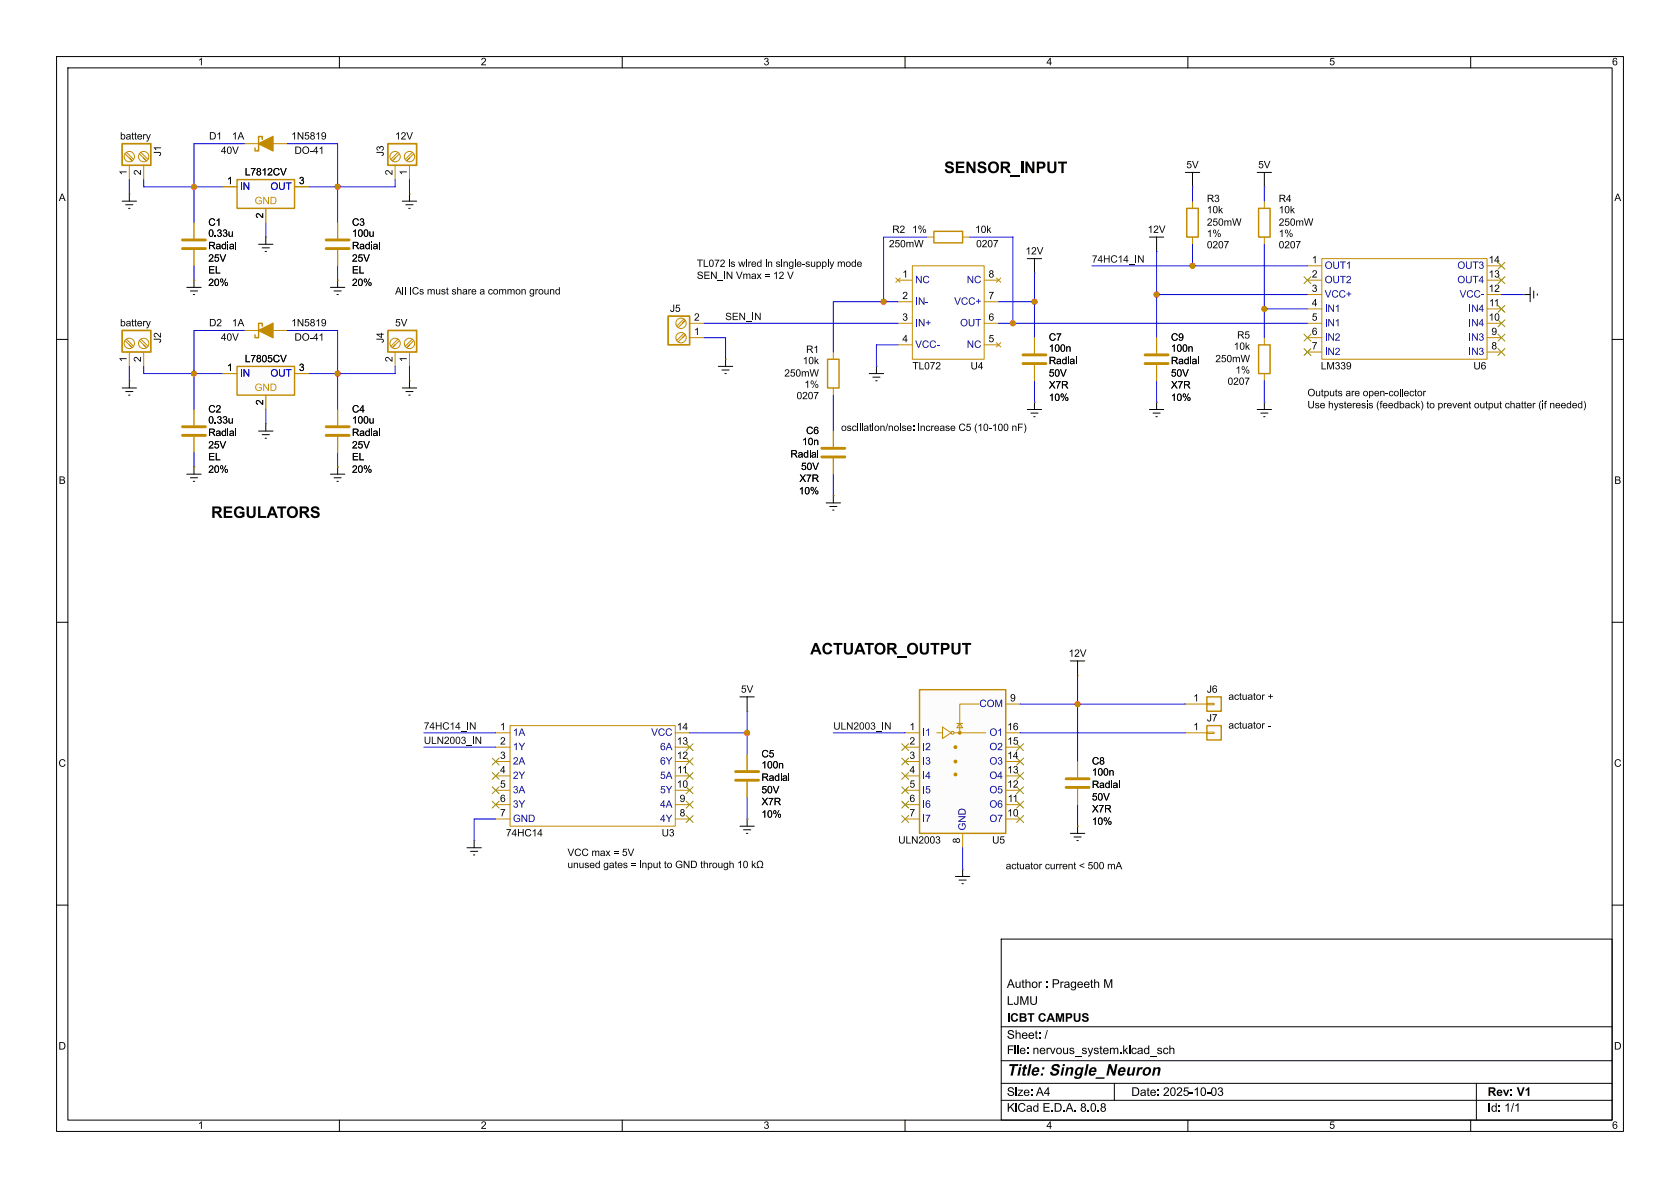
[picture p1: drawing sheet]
<svg xmlns="http://www.w3.org/2000/svg" width="297mm" height="210mm" viewBox="0 0 297 210" stroke-linecap="round" stroke-linejoin="round" font-family="sans-serif">
<path d="M0 0h297v210h-297z" fill="#fff" stroke="#fff" stroke-width=".18"/>
<g fill="none" stroke="#000" stroke-width=".18">
<path d="M10 10h277v190h-277zM12 12h273v186h-273zM60 10v2M110 10v2M160 10v2M210 10v2M260 10v2M10 60h2M285 60h2M10 110h2M285 110h2M10 160h2"/>
<path d="M177 166h108v32h-108zM285 160h2M60 198v2M110 198v2M160 198v2M177 194.5h108M177 191.5h108M177 187.5h108M177 181.5h108M197 191.5v3M210 198v2M260 198v2"/>
<path d="M261 191.5v6.5"/>
</g>
<path d="M213.4 128.3h2.5v2.5h-2.5z" fill="#fcfcfc"/>
<path d="M204.5 44.5h.1M204.5 59.7v2.8M204.5 64.5v2.8M209.5 129.5h3.9M213.4 129.4h1.2v.3h-1.2z" fill="none" stroke="#c28a01" stroke-width=".18"/>
<path d="M213.4 128.3h2.5v2.5h-2.5z" fill="none" stroke="#c28a01" stroke-width=".25"/>
<path d="M204.5 41.9v2.6" fill="none" stroke="#000" stroke-width=".18"/>
<path d="M202.4 64.3h4.1M202.4 62.7h4.1" fill="none" stroke="#c28a01" stroke-width=".51"/>
<path d="M41.9 64.8h10.2v5.1h-10.2z" fill="#fcfcfc"/>
<path d="M165.1 40.9h5.1v2h-5.1zM41.9 64.8h10.2v5.1h-10.2zM222.5 61h2v5h-2z" fill="none" stroke="#c28a01" stroke-width=".25"/>
<g fill="none" stroke="#c28a01" stroke-width=".18">
<path d="M158.4 49.1l.7 .8M158.7 49.5h2.6M158.7 53.3h2.6M158.7 57.2h2.6M159.1 49.1l-.7 .8M161.3 47h12.7v16.5h-12.7zM163.8 41.9h1.3M170.2 41.9h1.2M174 49.5h2.5M174 53.3h2.5M174 57.2h2.5M176.1 49.1l.8 .8"/>
<path d="M176.9 49.1l-.8 .8M182.9 59.7v2.8M223.5 59.7v1.3M39.4 66h2.5M47 69.9v2.5M52.1 66h2.5M158.7 61h2.6M174 61h2.5M176.1 60.6l.8 .7M176.9 60.6l-.8 .7M182.9 71.1h.1M182.9 64.5v2.8"/>
<path d="M204.5 71.1h.1M223.5 66v1.3"/>
</g>
<path d="M181.6 72.4h2.5M182.2 73h1.3M182.8 73.7h.2M182.9 71.1v1.3M203.2 72.4h2.5M203.8 73h1.3M204.3 73.7h.3M204.5 71.1v1.3" fill="none" stroke="#000" stroke-width=".18"/>
<path d="M180.8 64.3h4.1M180.8 62.7h4.1" fill="none" stroke="#c28a01" stroke-width=".51"/>
<path d="M68.6 58.4h5.1v3.8h-5.1z" fill="#fcfcfc"/>
<path d="M68.6 58.4h5.1v3.8h-5.1z" fill="none" stroke="#c28a01" stroke-width=".3"/>
<g fill="none" stroke="#c28a01" stroke-width=".18">
<path d="M72.4 34.3h.1M210.8 35.6v1.2M223.5 35.6v1.2M70.4 59.9l-1.3 1.3M72.9 59.9l-1.3 1.3M210.8 41.9v1.3M223.5 41.9v1.3M231.1 47h2.6M231.1 49.5h2.6M231.1 52.1h2.6M231.1 54.6h2.6M231.1 57.2h2.6"/>
<path d="M231.1 59.7h2.6M233.7 45.7h29.2v17.8h-29.2zM262.9 59.7h2.5M269.2 52.1h.1M69.8 62.2v2.6M70.6 60.2l-1.3 1.3 .5-.5M72.4 62.2v2.6M73.2 60.2l-1.3 1.3 .5-.5M147.3 76.2v2.8M223.5 71.1h.1M231.1 62.2h2.6M262.9 62.2h2.5"/>
<path d="M147.3 87.6h.1M147.3 81v2.8M132.1 125.7h.1M132.1 133.4v2.7M132.1 138.2v2.8M190.5 134.6v2.8M190.5 139.4v2.8M190.5 146.1h.1"/>
<circle cx="69.8" cy="60.7" r=".92"/>
<circle cx="72.4" cy="60.7" r=".92"/>
</g>
<g fill="none" stroke="#000" stroke-width=".18">
<path d="M71.1 35.6h2.6M71.8 36.2h1.2M72.3 36.8h.2M72.4 34.3v1.3M269.2 52.1h1.3M270.5 50.8v2.5M271.1 51.4v1.3M271.8 51.9v.3M222.2 72.4h2.6M222.9 73h1.3M223.4 73.7h.2M223.5 71.1v1.3"/>
<path d="M146 88.9h2.6M146.7 89.5h1.3M147.2 90.2h.2M147.3 87.6v1.3M132.1 123.2v2.5M189.2 147.3h2.6M189.9 148h1.2M190.4 148.6h.2M190.5 146.1v1.2"/>
</g>
<path d="M145.3 79.2h4.1M145.3 80.8h4.1M130 137.9h4.1M130 136.4h4.1M188.5 139.2h4M188.5 137.7h4" fill="none" stroke="#c28a01" stroke-width=".51"/>
<path d="M209.8 36.8h2v5.1h-2zM222.5 36.8h2v5.1h-2z" fill="none" stroke="#c28a01" stroke-width=".25"/>
<path d="M162.6 121.9h15.2v25.4h-15.2z" fill="#fcfcfc"/>
<path d="M146.3 63.5h2v5.1h-2zM162.6 121.9h15.2v25.4h-15.2z" fill="none" stroke="#c28a01" stroke-width=".25"/>
<g fill="none" stroke="#c28a01" stroke-width=".18">
<path d="M182.9 48.3h.1M34.3 72.4v2.8M34.3 77.2v2.8M47 74.9h.1M72.4 67.3h.1M147.3 62.2v1.3M147.3 68.6v1.3M154.9 64.8h.1M34.3 82.6h.1M160 129.5h2.6M160 132.1h2.6M160 134.6h2.6"/>
<path d="M160 137.2h2.6M160 139.7h2.6M165.6 129.5h1M166.6 128.5l1.5 1-1.5 1.1zM168.7 129.5h5.5M169.2 127.9h1M169.7 127.9l.5 .8h-1zM173.1 124.5h-3.4v5M177.8 124.5h2.5M83.8 148.6h.1M160 142.2h2.6M160 144.8h2.6"/>
<path d="M170.2 153.7h.1M170.2 147.3v2.6"/>
<circle cx="168.4" cy="129.5" r=".25"/>
</g>
<g fill="#c28a01" stroke="#c28a01" stroke-width=".18">
<circle cx="168.9" cy="136.9" r=".25"/>
<circle cx="168.9" cy="134.6" r=".25"/>
<circle cx="168.9" cy="132.1" r=".25"/>
<circle cx="169.7" cy="129.5" r=".25"/>
</g>
<g fill="none" stroke="#000" stroke-width=".18">
<path d="M182.9 45.7v2.6M45.7 76.2h2.6M46.4 76.8h1.2M46.9 77.5h.2M47 74.9v1.3M71.1 68.6h2.6M71.8 69.2h1.2M72.3 69.9h.2M72.4 67.3v1.3M153.7 66h2.5M154.3 66.7h1.3M154.8 67.3h.3"/>
<path d="M154.9 64.8v1.2M33 83.8h2.6M33.7 84.5h1.2M34.2 85.1h.2M34.3 82.6v1.2M82.5 149.9h2.6M83.2 150.5h1.3M83.7 151.1h.2M83.8 148.6v1.3M168.9 154.9h2.5M169.5 155.6h1.3M170.1 156.2h.2"/>
<path d="M170.2 153.7v1.2"/>
</g>
<path d="M32.3 77h4M32.3 75.4h4" fill="none" stroke="#c28a01" stroke-width=".51"/>
<path d="M213.4 123.2h2.5v2.5h-2.5z" fill="#fcfcfc"/>
<g fill="none" stroke="#c28a01" stroke-width=".18">
<path d="M22.9 67.3h.1M59.7 72.4v2.8M59.7 77.2v2.8M128.3 63.5h.1M87.6 129.5h2.6M87.6 132.1h2.6M87.6 134.6h2.6M87.6 137.2h2.6M87.6 139.7h2.6M90.2 128.3h29.2v17.8h-29.2zM209.5 124.5h3.9M213.4 124.3h1.2v.3h-1.2z"/>
<path d="M87.6 142.2h2.6M87.6 144.8h2.6M119.4 142.2h2.5M119.4 144.8h2.5"/>
</g>
<path d="M213.4 123.2h2.5v2.5h-2.5z" fill="none" stroke="#c28a01" stroke-width=".25"/>
<path d="M57.7 77h4M57.7 75.4h4" fill="none" stroke="#c28a01" stroke-width=".51"/>
<path d="M21.6 68.6h2.5M22.2 69.2h1.3M22.7 69.9h.3M22.9 67.3v1.3M127 64.8h2.5M127.6 65.4h1.3M128.1 66h.3M128.3 63.5v1.3" fill="none" stroke="#000" stroke-width=".18"/>
<path d="M118.1 55.9h3.8v5.1h-3.8z" fill="#fcfcfc"/>
<path d="M118.1 55.9h3.8v5.1h-3.8z" fill="none" stroke="#c28a01" stroke-width=".3"/>
<g fill="none" stroke="#c28a01" stroke-width=".18">
<path d="M34.3 39.4v2.8M210.8 33h.1M223.5 33h.1M34.3 49.5h.1M34.3 44.2v2.8M43.2 58.4h7.6M47 41.9h.1M120.6 57.2l.6-.6-1.3 1.3M120.6 59.7l.6-.5-1.3 1.3M120.9 56.4l-1.3 1.3M120.9 58.9l-1.3 1.3M121.9 59.7h2.6"/>
<path d="M121.9 57.2h2.6M59.7 82.6h.1M190.5 119.4h.1"/>
<circle cx="120.4" cy="57.1" r=".92"/>
<circle cx="120.4" cy="59.7" r=".92"/>
</g>
<g fill="none" stroke="#000" stroke-width=".18">
<path d="M210.8 30.5v2.5M223.5 30.5v2.5M33 50.8h2.6M33.7 51.4h1.2M34.2 52.1h.2M34.3 49.5v1.3M45.7 43.2h2.6M46.4 43.8h1.2M46.9 44.5h.2M47 41.9v1.3M58.4 83.8h2.6M59.1 84.5h1.2"/>
<path d="M59.6 85.1h.2M59.7 82.6v1.2M190.5 116.8v2.6"/>
</g>
<path d="M45.7 58.4l2.6-1.2v2.5z" fill="#c28a01" stroke="#c28a01" stroke-width=".25"/>
<path d="M46.4 57.7v-.5h-.7v2.5h-.6v-.5" fill="none" stroke="#c28a01" stroke-width=".25"/>
<path d="M32.3 43.9h4M32.3 42.4h4" fill="none" stroke="#c28a01" stroke-width=".51"/>
<path d="M21.6 58.4h5.1v3.8h-5.1z" fill="#fcfcfc"/>
<path d="M21.6 58.4h5.1v3.8h-5.1z" fill="none" stroke="#c28a01" stroke-width=".3"/>
<g fill="none" stroke="#c28a01" stroke-width=".18">
<path d="M43.2 25.4h7.6M22.4 59.9l1.2 1.3M24.9 59.9l1.3 1.3M22.1 60.2l1.3 1.3-.5-.5M22.9 62.2v2.6M24.6 60.2l1.3 1.3-.5-.5M25.4 62.2v2.6"/>
<circle cx="22.9" cy="60.7" r=".92"/>
<circle cx="25.4" cy="60.7" r=".92"/>
</g>
<path d="M45.7 25.4l2.6-1.3v2.6z" fill="#c28a01" stroke="#c28a01" stroke-width=".25"/>
<path d="M46.4 24.6v-.5h-.7v2.6h-.6v-.5" fill="none" stroke="#c28a01" stroke-width=".25"/>
<path d="M41.9 31.8h10.2v5h-10.2z" fill="#fcfcfc"/>
<path d="M41.9 31.8h10.2v5h-10.2z" fill="none" stroke="#c28a01" stroke-width=".25"/>
<path d="M39.4 33h2.5M47 36.8v2.6M52.1 33h2.5" fill="none" stroke="#c28a01" stroke-width=".18"/>
<path d="M21.6 25.4h5.1v3.8h-5.1z" fill="#fcfcfc"/>
<path d="M21.6 25.4h5.1v3.8h-5.1z" fill="none" stroke="#c28a01" stroke-width=".3"/>
<g fill="none" stroke="#c28a01" stroke-width=".18">
<path d="M22.1 27.2l1.3 1.2-.5-.5M22.4 26.9l1.2 1.3M22.9 34.3h.1M22.9 29.2v2.6M24.6 27.2l1.3 1.2-.5-.5M24.9 26.9l1.3 1.3M25.4 29.2v2.6M132.1 144.8h.1"/>
<circle cx="22.9" cy="27.7" r=".92"/>
<circle cx="25.4" cy="27.7" r=".92"/>
</g>
<path d="M21.6 35.6h2.5M22.2 36.2h1.3M22.7 36.8h.3M22.9 34.3v1.3M130.8 146.1h2.5M131.4 146.7h1.3M132 147.3h.2M132.1 144.8v1.3" fill="none" stroke="#000" stroke-width=".18"/>
<path d="M68.6 25.4h5.1v3.8h-5.1z" fill="#fcfcfc"/>
<path d="M68.6 25.4h5.1v3.8h-5.1z" fill="none" stroke="#c28a01" stroke-width=".3"/>
<g fill="none" stroke="#c28a01" stroke-width=".18">
<path d="M34.3 39.4v2.8M39.4 33h2.5M47 36.8v2.6M52.1 33h2.5M59.7 39.4v2.8M69.8 29.2v2.6M70.4 26.9l-1.3 1.3M70.6 27.2l-1.3 1.2 .5-.5M72.4 29.2v2.6M72.9 26.9l-1.3 1.3M73.2 27.2l-1.3 1.2 .5-.5M34.3 49.5h.1"/>
<path d="M34.3 44.2v2.8M59.7 49.5h.1M59.7 44.2v2.8M182.9 59.7v2.8M204.5 59.7v2.8M34.3 72.4v2.8M34.3 77.2v2.8M39.4 66h2.5M47 69.9v2.5M52.1 66h2.5M59.7 72.4v2.8M59.7 77.2v2.8"/>
<path d="M147.3 76.2v2.8M182.9 71.1h.1M182.9 64.5v2.8M204.5 71.1h.1M204.5 64.5v2.8M34.3 82.6h.1M59.7 82.6h.1M147.3 87.6h.1M147.3 81v2.8M132.1 133.4v2.7M132.1 138.2v2.8M190.5 134.6v2.8"/>
<path d="M190.5 139.4v2.8M132.1 144.8h.1M190.5 146.1h.1"/>
<circle cx="69.8" cy="27.7" r=".92"/>
<circle cx="72.4" cy="27.7" r=".92"/>
</g>
<path d="M57.7 43.9h4M57.7 42.4h4" fill="none" stroke="#c28a01" stroke-width=".51"/>
<path d="M58.4 50.8h2.6M59.1 51.4h1.2M59.6 52.1h.2M59.7 49.5v1.3" fill="none" stroke="#000" stroke-width=".18"/>
<g fill="#000">
<path d="M100.4 152.5h.2v.5a.23 .23 0 0 0 .2 .3 .23 .23 0 0 0 .2-.3v-.5h.2v.9h-.1v-.1a.33 .33 0 0 1-.4 .2 .33 .33 0 0 1-.3-.4zM101.4 152.5h.2v.1a.33 .33 0 0 1 .4-.1 .33 .33 0 0 1 .2 .4v.5h-.2v-.7h-.3l-.1 .7h-.2zM102.4 152.5h.2v.5a.23 .23 0 0 0 .2 .3 .23 .23 0 0 0 .2-.3v-.5h.2v.9h-.2v-.1a.33 .33 0 0 1-.4 .2 .33 .33 0 0 1-.2-.4zM103.4 152.6l.5-.1 .2 .3-.2-.1a.19 .19 0 0 0-.2-.1 .19 .19 0 0 0-.2 .2 .19 .19 0 0 0 .3 .1 .32 .32 0 0 1 .3 .5 .32 .32 0 0 1-.6 0l-.1-.2 .2 .1a.21 .21 0 0 0 .2 .1 .21 .21 0 0 0 .1-.3 .21 .21 0 0 0-.3-.1l-.2-.1zM104.4 152.6a.43 .43 0 0 1 .5-.1 .43 .43 0 0 1 .2 .5h-.7l.2 .3 .5-.1a.44 .44 0 0 1-.6 .3 .44 .44 0 0 1-.2-.6h.6l-.2-.3-.3 .3h-.1zM105.3 152.6l.3-.1 .3 .1v-.4h.1v1.2h-.1v-.1a.39 .39 0 0 1-.5 .1 .39 .39 0 0 1-.2-.4h.2a.29 .29 0 0 0 .3 .3 .29 .29 0 0 0 .2-.4 .25 .25 0 0 0-.3-.3 .25 .25 0 0 0-.2 .4h-.2zM106.8 152.6l.3-.1 .3 .1v-.1h.1v.8a.41 .41 0 0 1-.3 .5 .41 .41 0 0 1-.5-.3l.5 .2 .2-.4a.39 .39 0 0 1-.5 .1 .39 .39 0 0 1-.2-.4h.2a.3 .3 0 0 0 .4 .3 .3 .3 0 0 0 0-.5l-.2-.2-.2 .4h-.2zM107.8 152.6a.4 .4 0 0 1 .4-.1 .4 .4 0 0 1 .3 .3l.1 .6-.2-.1a.37 .37 0 0 1-.4 .2 .37 .37 0 0 1-.3-.3h.2a.23 .23 0 0 0 .3 .1 .23 .23 0 0 0 .1-.3l-.6 .2 .1-.2 .3-.1a.2 .2 0 0 0 .2-.1 .2 .2 0 0 0-.1-.2 .2 .2 0 0 0-.2 .1l-.3 .1zM108.8 152.3l.1-.1v.3h.2v.1h-.2v.6l.2 .2h-.3v-.8h-.1zM109.3 152.6a.43 .43 0 0 1 .5-.1 .43 .43 0 0 1 .2 .5h-.6l.2 .3 .4-.1a.44 .44 0 0 1-.5 .3 .44 .44 0 0 1-.3-.6h.7l-.3-.3-.2 .3h-.2zM110.3 152.6l.4-.1 .2 .3-.2-.1a.19 .19 0 0 0-.2-.1 .19 .19 0 0 0-.1 .2 .19 .19 0 0 0 .2 .1 .32 .32 0 0 1 .3 .5 .32 .32 0 0 1-.5 0l-.2-.2 .2 .1a.21 .21 0 0 0 .3 .1 .21 .21 0 0 0 0-.3 .21 .21 0 0 0-.2-.1l-.3-.1zM111.6 152.6h.8v.1h-.8z"/>
<path d="M111.6 153h.8v.1h-.8zM113.1 152.2h.2v.1h-.2zM113.1 152.5h.2v.9h-.2zM113.5 152.5h.2v.1a.33 .33 0 0 1 .4-.1 .33 .33 0 0 1 .2 .4v.5h-.2v-.7h-.3l-.1 .7h-.2zM114.5 152.5h.2v.1a.42 .42 0 0 1 .6 .4 .42 .42 0 0 1-.6 .4v.4h-.2v-.8h.2a.29 .29 0 0 0 .3 .3 .29 .29 0 0 0 .2-.5l-.3-.2-.2 .4h-.2zM115.5 152.5h.2v.5a.23 .23 0 0 0 .2 .3 .23 .23 0 0 0 .2-.3v-.5h.2v.9h-.2v-.1a.33 .33 0 0 1-.4 .2 .33 .33 0 0 1-.2-.4zM116.5 152.3l.2-.1v.3h.2v.1h-.2v.6l.2 .2h-.3l-.1-.8h-.1zM117.5 152.3l.2-.1v.3h.1v.1h-.1v.6l.2 .2h-.4v-.8h-.1zM118.1 152.6a.46 .46 0 0 1 .7 .1 .46 .46 0 0 1-.3 .7 .46 .46 0 0 1-.6-.4h.2a.31 .31 0 0 0 .4 .3 .31 .31 0 0 0 .1-.5l-.3-.2-.2 .4h-.2zM119.6 152.3a.59 .59 0 0 1 1 .2l-.1 .1a.49 .49 0 0 0-.7-.1 .49 .49 0 0 0-.1 .7 .49 .49 0 0 0 .7 .1l.1-.4h-.4v-.1h.5v.5a.69 .69 0 0 1-1 0 .69 .69 0 0 1 0-1zM120.9 152.2h.1l.7 1v-1h.2v1.2h-.2l-.7-1v1h-.1zM122.2 152.2h.4a.65 .65 0 0 1 .6 .6 .65 .65 0 0 1-.6 .6h-.4v-.1h.4a.5 .5 0 0 0 .4-.5 .5 .5 0 0 0-.4-.5h-.3v1h-.1z"/>
<path d="M123.9 152.3l.2-.1v.3h.2v.1h-.2v.6l.2 .2h-.3l-.1-.8h-.1zM124.4 152.2h.2v.4l.2-.1 .3 .1 .1 .8h-.2v-.6l-.2-.2-.2 .2v.6h-.2zM125.4 152.5h.1v.2l.2-.2h.2l-.3 .3v.6h-.2zM126.1 152.6a.46 .46 0 0 1 .7 .1 .46 .46 0 0 1-.3 .7 .46 .46 0 0 1-.6-.4h.2a.31 .31 0 0 0 .4 .3 .31 .31 0 0 0 .1-.5l-.3-.2-.2 .4h-.2zM127 152.5h.1v.5a.23 .23 0 0 0 .3 .3 .23 .23 0 0 0 .2-.3v-.5h.1v.9h-.1v-.1a.33 .33 0 0 1-.4 .2 .33 .33 0 0 1-.2-.4zM128 152.6l.3-.1 .3 .1v-.1h.1v.8a.41 .41 0 0 1-.3 .5 .41 .41 0 0 1-.5-.3l.5 .2 .2-.4a.39 .39 0 0 1-.5 .1 .39 .39 0 0 1-.2-.4h.2a.3 .3 0 0 0 .4 .3 .3 .3 0 0 0 0-.5l-.2-.2-.2 .4h-.2zM129 152.2h.1v.4l.3-.1 .3 .1v.8h-.1l-.1-.6-.1-.2-.3 .2v.6h-.1zM130.5 152.5l.5-.3v1.2h-.2v-1l-.3 .2zM131.5 152.3a.54 .54 0 0 1 .7 .1 .54 .54 0 0 1 0 .7 .44 .44 0 0 1-.6 .3 .44 .44 0 0 1-.2-.6h.1a.3 .3 0 0 0 .1 .4 .3 .3 0 0 0 .4 0 .62 .62 0 0 0-.3-.9l-.2 .5h-.1zM132.9 152.2h.2v.7l.3-.4h.2l-.3 .4 .4 .5h-.2l-.3-.4-.1 .4h-.2zM134 152.3a.62 .62 0 0 1 .9 .1 .62 .62 0 0 1-.2 .9h.2v.1h-.5v-.1a.48 .48 0 0 0 .4-.7 .48 .48 0 0 0-.8-.1v.5l.3 .4h-.5v-.1h.2a.69 .69 0 0 1 0-1z"/>
</g>
<g fill="none" stroke="#00f" stroke-width=".18">
<path d="M22.9 31.8v2.5M25.4 31.8v1.2h14M43.2 25.4h-8.9v14M47 39.4v2.5M50.8 25.4h8.9v14M69.8 31.8v1.2h-15.2M72.4 31.8v2.5M210.8 33v2.6M223.5 33v2.6M34.3 47v2.5M43.2 58.4h-8.9v14M50.8 58.4h8.9v14"/>
<path d="M59.7 47v2.5M124.5 57.2h34.2M124.5 59.7h3.8v3.8M158.7 53.3h-11.4v8.9M163.8 41.9h-7.6v11.4M171.4 41.9h7.7v15.3M176.5 53.3h6.4M176.5 57.2h54.6M182.9 48.3v11.4M193 47h38.1M204.5 44.5v15.2M204.5 52.1h26.6"/>
<path d="M210.8 43.2v3.8M223.5 54.6h7.6M223.5 43.2v16.5M265.4 52.1h3.8M22.9 64.8v2.5M25.4 64.8v1.2h14M47 72.4v2.5M69.8 64.8v1.2h-15.2M72.4 64.8v2.5M147.3 69.9v6.3M158.7 61h-3.8v3.8M182.9 67.3v3.8"/>
<path d="M204.5 67.3v3.8M223.5 67.3v3.8M34.3 80v2.6M59.7 80v2.6M147.3 83.8v3.8M190.5 119.4v15.2M74.9 129.5h12.7M74.9 132.1h12.7M121.9 129.5h10.2M132.1 125.7v7.7M147.3 129.5h12.7M180.3 124.5h29.2"/>
<path d="M180.3 129.5h29.2M87.6 144.8h-3.8v3.8M132.1 141v3.8M170.2 149.9v3.8M190.5 142.2v3.9"/>
</g>
<g fill="none" stroke="#848400" stroke-width=".18">
<path d="M230.5 59.1l1.2 1.2M230.5 48.9l1.2 1.2M231.7 59.1l-1.2 1.2M231.7 48.9l-1.2 1.2M264.8 46.4l1.2 1.2M264.8 54l1.2 1.2M264.8 48.9l1.2 1.2M264.8 59.1l1.2 1.2M264.8 56.5l1.2 1.3M266 46.4l-1.2 1.2M266 59.1l-1.2 1.2M266 54l-1.2 1.2"/>
<path d="M266 48.9l-1.2 1.2M266 56.5l-1.2 1.3M230.5 61.6l1.2 1.2M231.7 61.6l-1.2 1.2M264.8 61.6l1.2 1.2M266 61.6l-1.2 1.2M87 134l1.2 1.2M87 136.6l1.2 1.2M87 139.1l1.2 1.2M88.2 134l-1.2 1.2M88.2 136.6l-1.2 1.2M88.2 139.1l-1.2 1.2"/>
<path d="M121.3 136.6l1.2 1.2M121.3 131.5l1.2 1.2M121.3 134l1.2 1.2M121.3 139.1l1.2 1.2M122.5 136.6l-1.2 1.2M122.5 131.5l-1.2 1.2M122.5 134l-1.2 1.2M122.5 139.1l-1.2 1.2M159.4 139.1l1.2 1.2M159.4 136.6l1.2 1.2M159.4 134l1.2 1.2M159.4 131.5l1.2 1.2"/>
<path d="M160.6 139.1l-1.2 1.2M160.6 136.6l-1.2 1.2M160.6 134l-1.2 1.2M160.6 131.5l-1.2 1.2M179.7 131.5l1.2 1.2M179.7 134l1.2 1.2M179.7 136.6l1.2 1.2M179.7 139.1l1.2 1.2M180.9 131.5l-1.2 1.2M180.9 134l-1.2 1.2M180.9 136.6l-1.2 1.2M180.9 139.1l-1.2 1.2"/>
<path d="M87 141.6l1.2 1.2M88.2 141.6l-1.2 1.2M121.3 141.6l1.2 1.2M121.3 144.2l1.2 1.2M122.5 141.6l-1.2 1.2M122.5 144.2l-1.2 1.2M159.4 144.2l1.2 1.2M159.4 141.6l1.2 1.2M160.6 144.2l-1.2 1.2M160.6 141.6l-1.2 1.2M179.7 144.2l1.2 1.2M179.7 141.6l1.2 1.2"/>
<path d="M180.9 144.2l-1.2 1.2M180.9 141.6l-1.2 1.2"/>
</g>
<g fill="#f00" stroke="#f00" stroke-width=".18">
<circle cx="223.5" cy="54.6" r=".46"/>
<circle cx="210.8" cy="47" r=".46"/>
<circle cx="156.2" cy="53.3" r=".46"/>
<circle cx="34.3" cy="66" r=".46"/>
<circle cx="59.7" cy="66" r=".46"/>
<circle cx="190.5" cy="124.5" r=".46"/>
<circle cx="179.1" cy="57.2" r=".46"/>
<circle cx="182.9" cy="53.3" r=".46"/>
<circle cx="204.5" cy="52.1" r=".46"/>
<circle cx="34.3" cy="33" r=".46"/>
<circle cx="59.7" cy="33" r=".46"/>
<circle cx="132.1" cy="129.5" r=".46"/>
</g>
<g font-size="2.8">
<text x="166.9" y="31.3">SENSOR_INPUT</text>
<text x="37.3" y="92.3">REGULATORS</text>
<text x="143.2" y="116.4">ACTUATOR_OUTPUT</text>
<text x="178" y="190.9">Title: Single_Neuron</text>
</g>
<g font-size="2.1">
<text x="178" y="178.2">LJMU</text>
<text x="178" y="175.2">Author : Prageeth M</text>
<text x="178" y="184.2">Sheet: /</text>
<text x="178" y="181.2">ICBT CAMPUS</text>
<text x="178" y="186.9">File: nervous_system.kicad_sch</text>
<text x="178" y="197.1">KiCad E.D.A. 8.0.8</text>
<text x="178" y="194.3">Size: A4</text>
<text x="200" y="194.3">Date: 2025-10-03</text>
<text x="263" y="194.3">Rev: V1</text>
<text x="263" y="197.1">Id: 1/1</text>
</g>
<g font-size="1.8">
<text x="35" y="12">1</text>
<text x="85" y="12">2</text>
<text x="135" y="12">3</text>
<text x="185" y="12">4</text>
<text x="235" y="12">5</text>
<text x="285" y="12">6</text>
<text x="21.2" y="25.1">battery</text>
<text x="28.9" y="27.6" transform="rotate(-90 28.9 27.6)">J1</text>
<text x="37" y="25.1">D1</text>
<text x="39.1" y="27.7">40V</text>
<text x="41" y="25.1">1A</text>
<text x="51.5" y="25.1">1N5819</text>
<text x="52.1" y="27.7">DO-41</text>
<text x="68.3" y="27.6" transform="rotate(-90 68.3 27.6)">J3</text>
<text x="69.8" y="25.1">12V</text>
<text x="22.6" y="31" transform="rotate(-90 22.6 31)">1</text>
<text x="25.1" y="31" transform="rotate(-90 25.1 31)">2</text>
<text x="40.1" y="32.8">1</text>
<text x="43.3" y="31.5">L7812CV</text>
<text x="52.8" y="32.8">3</text>
<text x="69.6" y="31" transform="rotate(-90 69.6 31)">2</text>
<text x="72.1" y="31" transform="rotate(-90 72.1 31)">1</text>
<text x="209.7" y="30.2">5V</text>
<text x="222.4" y="30.2">5V</text>
<text x="10.4" y="36">A</text>
<text x="36.8" y="40.4">C1</text>
<text x="46.7" y="38.6" transform="rotate(-90 46.7 38.6)">2</text>
<text x="62.2" y="40.4">C3</text>
<text x="157.7" y="41.6">R2</text>
<text x="161.3" y="41.6">1%</text>
<text x="172.4" y="41.6">10k</text>
<text x="202.9" y="41.6">12V</text>
<text x="213.4" y="38.2">10k</text>
<text x="213.4" y="40.4">250mW</text>
<text x="213.4" y="36.2">R3</text>
<text x="226.1" y="38.2">10k</text>
<text x="226.1" y="40.4">250mW</text>
<text x="226.1" y="36.2">R4</text>
<text x="285.4" y="36">A</text>
<text x="36.8" y="42.3">0.33u</text>
<text x="36.8" y="44.5">Radial</text>
<text x="36.8" y="46.7">25V</text>
<text x="62.2" y="42.3">100u</text>
<text x="62.2" y="44.5">Radial</text>
<text x="62.2" y="46.7">25V</text>
<text x="123.2" y="47.7">TL072 is wired in single-supply mode</text>
<text x="157.2" y="44.2">250mW</text>
<text x="172.6" y="44.2">0207</text>
<text x="181.3" y="45.5">12V</text>
<text x="213.4" y="44.4">0207</text>
<text x="213.4" y="42.4">1%</text>
<text x="226.1" y="44.4">0207</text>
<text x="226.1" y="42.4">1%</text>
<text x="231.9" y="46.7">1</text>
<text x="263.2" y="46.7">14</text>
<text x="36.8" y="48.8">EL</text>
<text x="36.8" y="51">20%</text>
<text x="62.2" y="48.8">EL</text>
<text x="62.2" y="51">20%</text>
<text x="69.8" y="52.5">All ICs must share a common ground</text>
<text x="123.2" y="49.8">SEN_IN Vmax = 12 V</text>
<text x="159.5" y="49.3">1</text>
<text x="159.5" y="53.1">2</text>
<text x="174.8" y="53.1">7</text>
<text x="174.8" y="49.3">8</text>
<text x="231.9" y="49.3">2</text>
<text x="231.9" y="51.8">3</text>
<text x="263.2" y="51.8">12</text>
<text x="263.2" y="49.3">13</text>
<text x="21.2" y="58.2">battery</text>
<text x="37" y="58.2">D2</text>
<text x="41" y="58.2">1A</text>
<text x="51.5" y="58.2">1N5819</text>
<text x="69.8" y="58.2">5V</text>
<text x="118.4" y="55.6">J5</text>
<text x="122.7" y="59.4">1</text>
<text x="122.7" y="56.9">2</text>
<text x="159.5" y="56.9">3</text>
<text x="174.8" y="56.9">6</text>
<text x="231.9" y="54.4">4</text>
<text x="231.9" y="56.9">5</text>
<text x="231.9" y="59.4">6</text>
<text x="263.2" y="56.9">10</text>
<text x="263.2" y="54.4">11</text>
<text x="263.7" y="59.4">9</text>
<text x="22.6" y="64" transform="rotate(-90 22.6 64)">1</text>
<text x="25.1" y="64" transform="rotate(-90 25.1 64)">2</text>
<text x="28.9" y="60.6" transform="rotate(-90 28.9 60.6)">J2</text>
<text x="39.1" y="60.7">40V</text>
<text x="40.1" y="65.8">1</text>
<text x="43.3" y="64.5">L7805CV</text>
<text x="52.1" y="60.7">DO-41</text>
<text x="52.8" y="65.8">3</text>
<text x="68.3" y="60.6" transform="rotate(-90 68.3 60.6)">J4</text>
<text x="69.6" y="64" transform="rotate(-90 69.6 64)">2</text>
<text x="72.1" y="64" transform="rotate(-90 72.1 64)">1</text>
<text x="141.9" y="64.8">10k</text>
<text x="142.5" y="62.9">R1</text>
<text x="159.5" y="60.7">4</text>
<text x="161.3" y="65.8">TL072</text>
<text x="171.6" y="65.8">U4</text>
<text x="174.8" y="60.7">5</text>
<text x="185.4" y="62.6">100n</text>
<text x="185.4" y="64.8">Radial</text>
<text x="185.4" y="60.7">C7</text>
<text x="207" y="62.6">100n</text>
<text x="207" y="64.8">Radial</text>
<text x="207" y="60.7">C9</text>
<text x="214.9" y="64.5">250mW</text>
<text x="218.1" y="62.3">10k</text>
<text x="218.7" y="60.3">R5</text>
<text x="231.9" y="62">7</text>
<text x="233.5" y="65.8">LM339</text>
<text x="260.5" y="65.8">U6</text>
<text x="263.7" y="62">8</text>
<text x="46.7" y="71.6" transform="rotate(-90 46.7 71.6)">2</text>
<text x="138.7" y="67">250mW</text>
<text x="140.8" y="71">0207</text>
<text x="142.2" y="69">1%</text>
<text x="185.4" y="69.1">X7R</text>
<text x="185.4" y="67">50V</text>
<text x="185.4" y="71.3">10%</text>
<text x="207" y="69.1">X7R</text>
<text x="207" y="67">50V</text>
<text x="207" y="71.3">10%</text>
<text x="217" y="68.5">0207</text>
<text x="218.4" y="66.5">1%</text>
<text x="231.1" y="70.5">Outputs are open-collector</text>
<text x="36.8" y="75.3">0.33u</text>
<text x="36.8" y="77.5">Radial</text>
<text x="36.8" y="73.4">C2</text>
<text x="62.2" y="75.3">100u</text>
<text x="62.2" y="77.5">Radial</text>
<text x="62.2" y="73.4">C4</text>
<text x="142.5" y="77.2">C6</text>
<text x="148.7" y="76.7">oscillation/noise: increase C5 (10-100 nF)</text>
<text x="231.1" y="72.6">Use hysteresis (feedback) to prevent output chatter (if needed)</text>
<text x="36.8" y="79.7">25V</text>
<text x="36.8" y="81.8">EL</text>
<text x="62.2" y="79.7">25V</text>
<text x="62.2" y="81.8">EL</text>
<text x="139.7" y="81.4">Radial</text>
<text x="141.6" y="83.6">50V</text>
<text x="141.8" y="79.2">10n</text>
<text x="10.4" y="86">B</text>
<text x="36.8" y="84">20%</text>
<text x="62.2" y="84">20%</text>
<text x="141.2" y="87.9">10%</text>
<text x="141.3" y="85.7">X7R</text>
<text x="285.4" y="86">B</text>
<text x="188.9" y="116.6">12V</text>
<text x="131" y="122.9">5V</text>
<text x="178.6" y="124.2">9</text>
<text x="211" y="124.2">1</text>
<text x="213.4" y="122.9">J6</text>
<text x="217.2" y="124.2">actuator +</text>
<text x="88.4" y="129.3">1</text>
<text x="88.4" y="131.8">2</text>
<text x="119.7" y="131.8">13</text>
<text x="119.7" y="129.3">14</text>
<text x="160.8" y="129.3">1</text>
<text x="160.8" y="131.8">2</text>
<text x="178.1" y="131.8">15</text>
<text x="178.1" y="129.3">16</text>
<text x="211" y="129.3">1</text>
<text x="213.4" y="128">J7</text>
<text x="217.2" y="129.3">actuator -</text>
<text x="10.3" y="136">C</text>
<text x="88.4" y="134.4">3</text>
<text x="88.4" y="136.9">4</text>
<text x="119.7" y="134.4">12</text>
<text x="119.7" y="136.9">11</text>
<text x="134.6" y="136.3">100n</text>
<text x="134.6" y="134.4">C5</text>
<text x="160.8" y="134.4">3</text>
<text x="160.8" y="136.9">4</text>
<text x="178.1" y="136.9">13</text>
<text x="178.1" y="134.4">14</text>
<text x="193" y="137.6">100n</text>
<text x="193" y="135.6">C8</text>
<text x="285.3" y="136">C</text>
<text x="88.4" y="139.4">5</text>
<text x="88.4" y="142">6</text>
<text x="119.7" y="139.4">10</text>
<text x="120.2" y="142">9</text>
<text x="134.6" y="138.5">Radial</text>
<text x="134.6" y="142.8">X7R</text>
<text x="134.6" y="140.7">50V</text>
<text x="160.8" y="139.4">5</text>
<text x="160.8" y="142">6</text>
<text x="178.1" y="139.4">12</text>
<text x="178.1" y="142">11</text>
<text x="193" y="139.8">Radial</text>
<text x="193" y="142">50V</text>
<text x="88.4" y="144.5">7</text>
<text x="89.4" y="148.3">74HC14</text>
<text x="117" y="148.3">U3</text>
<text x="120.2" y="144.5">8</text>
<text x="134.6" y="145">10%</text>
<text x="158.8" y="149.6">ULN2003</text>
<text x="160.8" y="144.5">7</text>
<text x="169.9" y="149.1" transform="rotate(-90 169.9 149.1)">8</text>
<text x="175.4" y="149.6">U5</text>
<text x="178.1" y="144.5">10</text>
<text x="193" y="144.1">X7R</text>
<text x="193" y="146.3">10%</text>
<text x="100.3" y="151.8">VCC max = 5V</text>
<text x="177.8" y="154.1">actuator current &lt; 500 mA</text>
<text x="10.3" y="186">D</text>
<text x="285.3" y="186">D</text>
<text x="35" y="200">1</text>
<text x="85" y="200">2</text>
<text x="135" y="200">3</text>
<text x="185" y="200">4</text>
<text x="235" y="200">5</text>
<text x="285" y="200">6</text>
</g>
<g font-size="1.8" fill="#000084">
<text x="42.4" y="34">IN</text>
<text x="47.8" y="34">OUT</text>
<text x="234.2" y="48">OUT1</text>
<text x="257.6" y="48">OUT3</text>
<text x="161.8" y="50.5">NC</text>
<text x="170.9" y="50.5">NC</text>
<text x="234.2" y="50.5">OUT2</text>
<text x="234.2" y="53.1">VCC+</text>
<text x="257.6" y="50.5">OUT4</text>
<text x="258" y="53.1">VCC-</text>
<text x="161.8" y="54.3">IN-</text>
<text x="161.8" y="58.2">IN+</text>
<text x="168.7" y="54.3">VCC+</text>
<text x="169.7" y="58.2">OUT</text>
<text x="234.2" y="55.6">IN1</text>
<text x="234.2" y="58.2">IN1</text>
<text x="259.6" y="58.2">IN4</text>
<text x="259.6" y="55.6">IN4</text>
<text x="161.8" y="62">VCC-</text>
<text x="170.9" y="62">NC</text>
<text x="234.2" y="60.7">IN2</text>
<text x="234.2" y="63.2">IN2</text>
<text x="259.6" y="63.2">IN3</text>
<text x="259.6" y="60.7">IN3</text>
<text x="42.4" y="67">IN</text>
<text x="47.8" y="67">OUT</text>
<text x="173.1" y="125.5">COM</text>
<text x="90.7" y="130.5">1A</text>
<text x="115.1" y="130.5">VCC</text>
<text x="163.1" y="130.5">I1</text>
<text x="174.9" y="130.5">O1</text>
<text x="90.7" y="133.1">1Y</text>
<text x="90.7" y="135.6">2A</text>
<text x="116.7" y="135.6">6Y</text>
<text x="116.7" y="133.1">6A</text>
<text x="163.1" y="133.1">I2</text>
<text x="163.1" y="135.6">I3</text>
<text x="174.9" y="135.6">O3</text>
<text x="174.9" y="133.1">O2</text>
<text x="90.7" y="138.2">2Y</text>
<text x="90.7" y="140.7">3A</text>
<text x="90.7" y="143.2">3Y</text>
<text x="116.7" y="140.7">5Y</text>
<text x="116.7" y="138.2">5A</text>
<text x="116.7" y="143.2">4A</text>
<text x="163.1" y="138.2">I4</text>
<text x="163.1" y="140.7">I5</text>
<text x="163.1" y="143.2">I6</text>
<text x="174.9" y="143.2">O6</text>
<text x="174.9" y="140.7">O5</text>
<text x="174.9" y="138.2">O4</text>
<text x="90.7" y="145.8">GND</text>
<text x="116.7" y="145.8">4Y</text>
<text x="163.1" y="145.8">I7</text>
<text x="171.2" y="146.8" transform="rotate(-90 171.2 146.8)">GND</text>
<text x="174.9" y="145.8">O7</text>
</g>
<g font-size="1.8" fill="#c28a01">
<text x="45" y="36.6">GND</text>
<text x="45" y="69.6">GND</text>
</g>
<g font-size="1.8" fill="#0f0f0f">
<text x="193" y="46.6">74HC14_IN</text>
<text x="128.2" y="56.8">SEN_IN</text>
<text x="74.9" y="131.7">ULN2003_IN</text>
<text x="74.9" y="129.2">74HC14_IN</text>
<text x="147.3" y="129.2">ULN2003_IN</text>
</g>
</svg>
